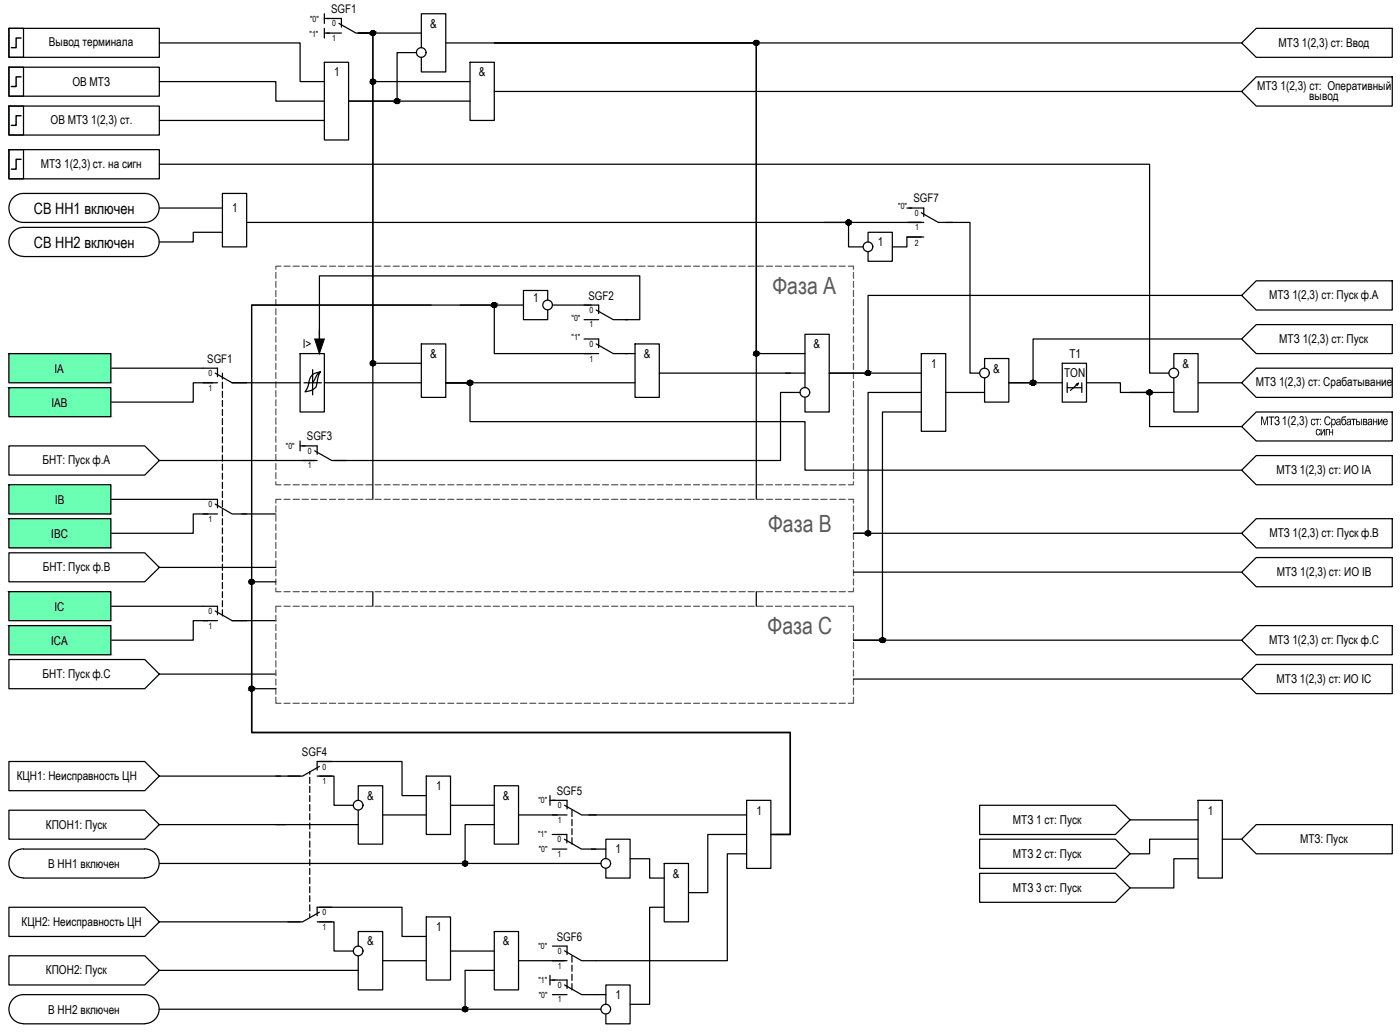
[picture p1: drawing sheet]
<svg xmlns="http://www.w3.org/2000/svg" width="288mm" height="213mm" viewBox="0 0 288 213" stroke-linecap="round" stroke-linejoin="round" font-family="sans-serif">
<!-- layer: 0 -->
<g fill="none" stroke="#000" stroke-width=".25">
<path d="M1.8 13.8h3v6h-3zM1.8 5.8h3v6h-3zM1.8 5.8h31v6h-31zM32.8 16.8h24v4h10M32.8 8.8h29v8h5M66.8 12.8h5v16h-5zM66.8 2.8v2M66.8 5.8v2M66.8 3.8h1M66.8 6.8h1M73.8 6.8h3v68h10M73.8 6.8h3v96"/>
<path d="M73.8 6.8h13M76.8 16.8h20M85.8 10.8h-4v10h-10h25M86.8 9.8v-7h5v12h-5v-3M91.8 8.8h164M96.8 12.8h5v12h-5zM101.8 18.8h154M1.8 30.8h3v6h-3zM1.8 21.8h3v6h-3zM32.8 33.8h204v43h4M32.8 24.8h34M45.8 39.8h5v11h-5z"/>
<path d="M3 40.5l1.1-.6 .7-.1h25a2.98 2.98 0 0 1 3 3 2.98 2.98 0 0 1-3 3h-25a2.98 2.98 0 0 1-2.8-2 2.98 2.98 0 0 1 1-3.3zM4.8 52.8a2.98 2.98 0 0 1-3-3 2.98 2.98 0 0 1 3-3h25a2.98 2.98 0 0 1 3 3 2.98 2.98 0 0 1-3 3M4.8 52.8h25M32.8 42.8h13M45.8 47.8h-6v2h-7M50.8 45.8h139M174.8 45.8v5h3M178.8 49.8v-2h5v6h-5v-2M186.8 42.8h1M186.8 48.8h3.5M189.8 48.8h-3v2h-3M194.8 45.8h5v31h2"/>
<path d="M1.8 72.8h21v6h-21zM1.8 79.8h21v6h-21zM22.8 75.8h19M43.8 78.8h-4v4h-17M45.8 76.8v1.3M45.8 78.7v1.3M47.8 78.8h14M61.8 72.8h5v12h-5zM64.4 76.1v5.2M64.4 78.8h1.8M66 76.6a5.7 5.7 0 0 0-.8 2.7 2.49 2.49 0 0 1-2.4 1.4l.7-1.3a2.56 2.56 0 0 1 2.5-2.8 2.65 2.65 0 0 0-1.2 1.6l-.4 .6h-1.8M66.8 78.8h20"/>
<path d="M86.8 70.8h5v11h-5zM88.8 62.8h-37v88h111v21h-4M91.8 78.8h39M94.8 62.8h13M96.8 78.8h-5h5v8h69v10h90M112.8 61.8v-2h-5v6h5v-2M113.8 62.8h8M121.8 72.8h-20v-10h-50v88h111v21h-4M128.8 72.8h2M128.8 65.8h3v-9h-66v16M130.8 70.8h5v11h-5zM135.8 76.8h30"/>
<path d="M165.8 79.8v-11h5v16h-5v-3M165.8 72.8h-10v-64h-54h54v94M189.8 72.8h5v16h-5zM202.8 75.8v-2h5v9h-5v-5M218.8 74.8h5v8h-5zM219.9 78.8v2M219.9 79.8h3M221.7 79.2l.5-.3-1.7 1.5M222.2 78.9l-.3 .5M222.9 78.8v2M223.8 78.8h7v2h11M241.8 75.8v-3h5v12h-5v-7"/>
<path d="M246.8 78.8h9M255.8 69.8h-43v9h-5h11M255.8 60.8h-77v16h-8h19M1.8 99.8h21v6h-21zM1.8 91.8h28l3 3-3 3h-28zM32.8 94.8h32M45.8 80.6v1.2M45.8 82.5v1.2M45.8 84.3v1.3M45.8 86.2v1.3M45.8 88v1.3M45.8 90v1.2"/>
<path d="M45.8 91.8v1.3M45.8 93.7v1.2M45.8 95.6v1.2M45.8 97.4v1.3M45.8 99.3v1.3M61.8 90.8v2M61.8 91.8h1M164.8 80.8h-4v14h-92M189.8 84.8h-8v47h-6h80M189.8 80.8h-11v29h-3h80M194.8 80.8h8M232.8 80.8h4v7h19"/>
<path d="M1.8 106.8h21v6h-21zM1.8 113.8h28l3 3-3 3h-28zM22.8 102.8h19M32.8 116.8h24M42.8 105.8h-3v4h-17M45.8 101.2v1.2M45.8 103.1v1.2M45.8 104.9v1.3M45.8 106.8v1.3M45.8 108.7v1.2M45.8 110.6v1.2M45.8 112.4v1.3"/>
<path d="M45.8 114.3v1.3M45.8 116.2v1.2M45.8 118.1v1.2M45.8 119.9v1.3M49.8 105.8h7M56.8 119.8h-5v31h111v21h-4M175.8 117.8h80M1.8 121.8h21v6h-21zM1.8 128.8h21v6h-21zM1.8 135.8h28l3 3-3 3h-28zM22.8 124.8h19M32.8 138.8h24"/>
<path d="M42.8 127.8h-3v4h-17M45.8 121.8v1.3M45.8 123.7v1.2M45.8 125.6v1.2M47.8 127.8h9M76.8 121.8v3M155.8 121.8v3M175.8 139.8h80M32.8 159.8h29M56.8 141.8h-5v9h111v21h-3M63.8 158.8v.6M65.8 159.8h3v6h4"/>
<path d="M65.8 156.8h17v7h5M87.8 159.8h5v12h-5zM32.8 177.8h91M32.8 169.8h41M63.8 160.1v1.2M63.8 161.9v1.3M63.8 163.8v1.3M63.8 165.7v1.3M63.8 167.5v1.3M63.8 169.5v1.2M63.8 171.3v1.2M63.8 173.2v1.3"/>
<path d="M63.8 175v1.3M63.8 176.9v1.3M63.8 178.8v1.3M73.8 164.8v-3h5v12h-5v-7M78.8 167.8h9M92.8 165.8h9M101.8 161.8h5v12h-5zM101.8 169.8h-6v8M106.8 167.8h8M113.3 163.8v2M113.3 164.8h1M117.8 166.8v1.3"/>
<path d="M117.8 168.7v1.3M117.8 170.6v1.3M117.8 172.5v1.3M121.3 167.8h32.5M121.8 174.8h3M124.8 176.8v-4h5v8h-5v-2M129.8 176.8h4v4h3M136.8 177.8h5v12h-5zM153.8 164.8h5v14h-5zM153.8 175.8h-4v22h-27M153.8 171.8h-8v12h-4M232.8 168.8h14"/>
<path d="M246.8 164.8h5v16h-5zM246.8 172.8h-10v3h-4M246.8 176.8h-5v6h-9M251.8 172.8h4M32.8 189.8h29M32.8 199.8h41M63.8 180.7v1.2M63.8 182.6v1.2M63.8 184.4v1.3M63.8 186.3v1.3M63.8 188.2v.6M65.8 189.8h3v6h4"/>
<path d="M65.8 186.8h17v6h5M73.8 194.8v-3h5v12h-5v-7M78.8 197.8h9M87.8 188.8h5v13h-5zM92.8 195.8h9M101.8 199.8h-6v8h-63M101.8 191.8h5v12h-5zM106.8 197.8h9.5M117.8 196.8v1.3M117.8 198.7v1.3M136.8 186.8h-3v20h-4M95.8 207.8h28"/>
<path d="M113.3 200.8v2M113.3 201.8h1M117.8 200.6v1.3M117.8 202.5v1.3M122.8 204.8h2M124.8 206.8v-4h5v8h-5v-2"/>
<circle cx="76.8" cy="16.8" r=".49"/>
<circle cx="76.8" cy="6.8" r=".49"/>
<circle cx="86.8" cy="10.8" r=".99"/>
<circle cx="155.8" cy="8.8" r=".49"/>
<circle cx="81.8" cy="20.8" r=".49"/>
<circle cx="174.8" cy="45.8" r=".49"/>
<circle cx="178.8" cy="50.8" r=".99"/>
<circle cx="76.8" cy="74.8" r=".49"/>
<circle cx="96.8" cy="78.8" r=".49"/>
<circle cx="101.8" cy="62.8" r=".49"/>
<circle cx="112.8" cy="62.8" r=".99"/>
<circle cx="155.8" cy="72.8" r=".49"/>
<circle cx="178.8" cy="76.8" r=".49"/>
<circle cx="202.8" cy="76.8" r=".99"/>
<circle cx="212.8" cy="78.8" r=".49"/>
<circle cx="241.8" cy="76.8" r=".99"/>
<circle cx="165.8" cy="80.8" r=".99"/>
<circle cx="236.8" cy="80.8" r=".49"/>
<circle cx="51.8" cy="119.8" r=".49"/>
<circle cx="178.8" cy="109.8" r=".49"/>
<circle cx="181.8" cy="131.8" r=".49"/>
<circle cx="51.8" cy="141.8" r=".49"/>
<circle cx="73.8" cy="165.8" r=".99"/>
<circle cx="95.8" cy="177.8" r=".49"/>
<circle cx="124.8" cy="177.8" r=".99"/>
<circle cx="73.8" cy="195.8" r=".99"/>
<circle cx="95.8" cy="207.8" r=".49"/>
<circle cx="124.8" cy="207.8" r=".99"/>
</g>
<g fill="none" stroke="#58595b" stroke-width=".25">
<path d="M56.8 56.1v1.2M56.8 57.9v1.3M56.8 59.8v1.3M57.9 54.8h-1.1v.7M58.5 54.8h1.2M60.4 54.8h1.3M62.2 54.8h1.3M64.2 54.8h1.2M66 54.8h1.2M67.9 54.8h1.2M69.7 54.8h1.3M71.6 54.8h1.3"/>
<path d="M73.5 54.8h1.3M75.4 54.8h1.2M77.3 54.8h1.2M79.1 54.8h1.3M81 54.8h1.3M82.9 54.8h1.2M84.8 54.8h1.2M86.6 54.8h1.3M88.5 54.8h1.3M90.4 54.8h1.2M92.3 54.8h1.2M94.1 54.8h1.3"/>
<path d="M96 54.8h1.3M97.9 54.8h1.2M99.8 54.8h1.2M101.6 54.8h1.3M103.5 54.8h1.2M105.4 54.8h1.2M107.2 54.8h1.3M109.2 54.8h1.2M111 54.8h1.2M112.9 54.8h1.2M114.7 54.8h1.3M116.6 54.8h1.3"/>
<path d="M118.5 54.8h1.3M120.4 54.8h1.2M122.3 54.8h1.2M124.1 54.8h1.3M126 54.8h1.3M127.9 54.8h1.2M129.8 54.8h1.2M131.6 54.8h1.3M133.5 54.8h1.3M135.4 54.8h1.2M137.3 54.8h1.2M139.1 54.8h1.3"/>
<path d="M141 54.8h1.3M142.9 54.8h1.2M144.8 54.8h1.2M146.6 54.8h1.3M148.5 54.8h1.3M150.4 54.8h1.2M152.2 54.8h1.3M154.1 54.8h1.3M156 54.8h1.2M157.9 54.8h1.2M159.7 54.8h1.3M161.6 54.8h1.3"/>
<path d="M163.5 54.8h1.2M165.4 54.8h1.2M167.3 54.8h1.2M169.1 54.8h1.3M171 54.8h1.3M172.9 54.8h1.2M174.8 54.8h1v.7M175.8 56.1v1.2M175.8 57.9v1.3M175.8 59.8v1.3M56.8 61.7v1.2M56.8 63.6v1.2"/>
<path d="M56.8 65.4v1.3M56.8 67.3v1.3M56.8 69.2v1.2M56.8 71.1v1.2M56.8 72.9v1.3M56.8 74.8v1.3M56.8 76.7v1.2M56.8 78.6v1.2M175.8 61.7v1.2M175.8 63.6v1.2M175.8 65.4v1.3M175.8 67.3v1.3"/>
<path d="M175.8 69.2v1.2M175.8 71.1v1.2M175.8 72.9v1.3M175.8 74.8v1.3M175.8 76.7v1.2M175.8 78.6v1.2M56.8 99.2v.6h1.1M56.8 80.4v1.3M56.8 82.3v1.3M56.8 84.2v1.2M56.8 86.1v1.2M56.8 88v1.2"/>
<path d="M56.8 89.8v1.3M56.8 91.7v1.3M56.8 93.6v1.2M56.8 95.5v1.2M56.8 97.3v1.2M58.5 99.8h1.2M60.4 99.8h1.3M62.2 99.8h1.3M64.2 99.8h1.2M66 99.8h1.2M67.9 99.8h1.2M69.7 99.8h1.3"/>
<path d="M71.6 99.8h1.3M73.5 99.8h1.3M75.4 99.8h1.2M77.3 99.8h1.2M79.1 99.8h1.3M81 99.8h1.3M82.9 99.8h1.2M84.8 99.8h1.2M86.6 99.8h1.3M88.5 99.8h1.3M90.4 99.8h1.2M92.3 99.8h1.2"/>
<path d="M94.1 99.8h1.3M96 99.8h1.3M97.9 99.8h1.2M99.8 99.8h1.2M101.6 99.8h1.3M103.5 99.8h1.2M105.4 99.8h1.2M107.2 99.8h1.3M109.2 99.8h1.2M111 99.8h1.2M112.9 99.8h1.2M114.7 99.8h1.3"/>
<path d="M116.6 99.8h1.3M118.5 99.8h1.3M120.4 99.8h1.2M122.3 99.8h1.2M124.1 99.8h1.3M126 99.8h1.3M127.9 99.8h1.2M129.8 99.8h1.2M131.6 99.8h1.3M133.5 99.8h1.3M135.4 99.8h1.2M137.3 99.8h1.2"/>
<path d="M139.1 99.8h1.3M141 99.8h1.3M142.9 99.8h1.2M144.8 99.8h1.2M146.6 99.8h1.3M148.5 99.8h1.3M150.4 99.8h1.2M152.2 99.8h1.3M154.1 99.8h1.3M156 99.8h1.2M157.9 99.8h1.2M159.7 99.8h1.3"/>
<path d="M161.6 99.8h1.3M163.5 99.8h1.2M165.4 99.8h1.2M167.3 99.8h1.2M169.1 99.8h1.3M171 99.8h1.3M172.9 99.8h1.2M175.8 99.2v.6h-1M175.8 80.4v1.3M175.8 82.3v1.3M175.8 84.2v1.2M175.8 86.1v1.2"/>
<path d="M175.8 88v1.2M175.8 89.8v1.3M175.8 91.7v1.3M175.8 93.6v1.2M175.8 95.5v1.2M175.8 97.3v1.2M56.8 104.2v1.2M56.8 106.1v1.2M56.8 107.9v1.3M56.8 109.8v1.3M56.8 111.7v1.2M56.8 113.6v1.2"/>
<path d="M56.8 115.4v1.3M56.8 117.3v1.3M56.8 119.2v1.2M57.9 102.8h-1.1v.8M58.5 102.8h1.2M60.4 102.8h1.3M62.2 102.8h1.3M64.2 102.8h1.2M66 102.8h1.2M67.9 102.8h1.2M69.7 102.8h1.3M71.6 102.8h1.3"/>
<path d="M73.5 102.8h1.3M75.4 102.8h1.2M77.3 102.8h1.2M79.1 102.8h1.3M81 102.8h1.3M82.9 102.8h1.2M84.8 102.8h1.2M86.6 102.8h1.3M88.5 102.8h1.3M90.4 102.8h1.2M92.3 102.8h1.2M94.1 102.8h1.3"/>
<path d="M96 102.8h1.3M97.9 102.8h1.2M99.8 102.8h1.2M101.6 102.8h1.3M103.5 102.8h1.2M105.4 102.8h1.2M107.2 102.8h1.3M109.2 102.8h1.2M111 102.8h1.2M112.9 102.8h1.2M114.7 102.8h1.3M116.6 102.8h1.3"/>
<path d="M118.5 102.8h1.3M120.4 102.8h1.2M122.3 102.8h1.2M124.1 102.8h1.3M126 102.8h1.3M127.9 102.8h1.2M129.8 102.8h1.2M131.6 102.8h1.3M133.5 102.8h1.3M135.4 102.8h1.2M137.3 102.8h1.2M139.1 102.8h1.3"/>
<path d="M141 102.8h1.3M142.9 102.8h1.2M144.8 102.8h1.2M146.6 102.8h1.3M148.5 102.8h1.3M150.4 102.8h1.2M152.2 102.8h1.3M154.1 102.8h1.3M156 102.8h1.2M157.9 102.8h1.2M159.7 102.8h1.3M161.6 102.8h1.3"/>
<path d="M163.5 102.8h1.2M165.4 102.8h1.2M167.3 102.8h1.2M169.1 102.8h1.3M171 102.8h1.3M172.9 102.8h1.2M174.8 102.8h1v.8M175.8 104.2v1.2M175.8 106.1v1.2M175.8 107.9v1.3M175.8 109.8v1.3M175.8 111.7v1.2"/>
<path d="M175.8 113.6v1.2M175.8 115.4v1.3M175.8 117.3v1.3M175.8 119.2v1.2M56.8 121.1v.7h1.1M56.8 126.7v1.2M56.8 128.6v1.2M56.8 130.4v1.3M56.8 132.3v1.3M56.8 134.2v1.2M56.8 136.1v1.2M56.8 138v1.2"/>
<path d="M56.8 139.8v1.2M57.9 124.8h-1.1v1.3M58.5 121.8h1.2M58.5 124.8h1.2M60.4 121.8h1.3M60.4 124.8h1.3M62.2 121.8h1.3M62.2 124.8h1.3M64.2 121.8h1.2M64.2 124.8h1.2M66 121.8h1.2M66 124.8h1.2"/>
<path d="M67.9 121.8h1.2M67.9 124.8h1.2M69.7 121.8h1.3M69.7 124.8h1.3M71.6 121.8h1.3M71.6 124.8h1.3M73.5 121.8h1.3M73.5 124.8h1.3M75.4 121.8h1.2M75.4 124.8h1.2M77.3 121.8h1.2M77.3 124.8h1.2"/>
<path d="M79.1 121.8h1.3M79.1 124.8h1.3M81 121.8h1.3M81 124.8h1.3M82.9 121.8h1.2M82.9 124.8h1.2M84.8 121.8h1.2M84.8 124.8h1.2M86.6 121.8h1.3M86.6 124.8h1.3M88.5 121.8h1.3M88.5 124.8h1.3"/>
<path d="M90.4 121.8h1.2M90.4 124.8h1.2M92.3 121.8h1.2M92.3 124.8h1.2M94.1 121.8h1.3M94.1 124.8h1.3M96 121.8h1.3M96 124.8h1.3M97.9 121.8h1.2M97.9 124.8h1.2M99.8 121.8h1.2M99.8 124.8h1.2"/>
<path d="M101.6 121.8h1.3M101.6 124.8h1.3M103.5 121.8h1.2M103.5 124.8h1.2M105.4 121.8h1.2M105.4 124.8h1.2M107.2 121.8h1.3M107.2 124.8h1.3M109.2 121.8h1.2M109.2 124.8h1.2M111 121.8h1.2M111 124.8h1.2"/>
<path d="M112.9 121.8h1.2M112.9 124.8h1.2M114.7 121.8h1.3M114.7 124.8h1.3M116.6 121.8h1.3M116.6 124.8h1.3M118.5 121.8h1.3M118.5 124.8h1.3M120.4 121.8h1.2M120.4 124.8h1.2M122.3 121.8h1.2M122.3 124.8h1.2"/>
<path d="M124.1 121.8h1.3M124.1 124.8h1.3M126 121.8h1.3M126 124.8h1.3M127.9 121.8h1.2M127.9 124.8h1.2M129.8 121.8h1.2M129.8 124.8h1.2M131.6 121.8h1.3M131.6 124.8h1.3M133.5 121.8h1.3M133.5 124.8h1.3"/>
<path d="M135.4 121.8h1.2M135.4 124.8h1.2M137.3 121.8h1.2M137.3 124.8h1.2M139.1 121.8h1.3M139.1 124.8h1.3M141 121.8h1.3M141 124.8h1.3M142.9 121.8h1.2M142.9 124.8h1.2M144.8 121.8h1.2M144.8 124.8h1.2"/>
<path d="M146.6 121.8h1.3M146.6 124.8h1.3M148.5 121.8h1.3M148.5 124.8h1.3M150.4 121.8h1.2M150.4 124.8h1.2M152.2 121.8h1.3M152.2 124.8h1.3M154.1 121.8h1.3M154.1 124.8h1.3M156 121.8h1.2M156 124.8h1.2"/>
<path d="M157.9 121.8h1.2M157.9 124.8h1.2M159.7 121.8h1.3M159.7 124.8h1.3M161.6 121.8h1.3M161.6 124.8h1.3M163.5 121.8h1.2M163.5 124.8h1.2M165.4 121.8h1.2M165.4 124.8h1.2M167.3 121.8h1.2M167.3 124.8h1.2"/>
<path d="M169.1 121.8h1.3M169.1 124.8h1.3M171 121.8h1.3M171 124.8h1.3M172.9 121.8h1.2M172.9 124.8h1.2M174.8 124.8h1v1.3M175.8 121.1v.7h-1M175.8 126.7v1.2M175.8 128.6v1.2M175.8 130.4v1.3M175.8 132.3v1.3"/>
<path d="M175.8 134.2v1.2M175.8 136.1v1.2M175.8 138v1.2M175.8 139.8v1.2M56.8 143.5v1.3h1.1M56.8 141.7v1.3M58.5 144.8h1.2M60.4 144.8h1.3M62.2 144.8h1.3M64.2 144.8h1.2M66 144.8h1.2M67.9 144.8h1.2"/>
<path d="M69.7 144.8h1.3M71.6 144.8h1.3M73.5 144.8h1.3M75.4 144.8h1.2M77.3 144.8h1.2M79.1 144.8h1.3M81 144.8h1.3M82.9 144.8h1.2M84.8 144.8h1.2M86.6 144.8h1.3M88.5 144.8h1.3M90.4 144.8h1.2"/>
<path d="M92.3 144.8h1.2M94.1 144.8h1.3M96 144.8h1.3M97.9 144.8h1.2M99.8 144.8h1.2M101.6 144.8h1.3M103.5 144.8h1.2M105.4 144.8h1.2M107.2 144.8h1.3M109.2 144.8h1.2M111 144.8h1.2M112.9 144.8h1.2"/>
<path d="M114.7 144.8h1.3M116.6 144.8h1.3M118.5 144.8h1.3M120.4 144.8h1.2M122.3 144.8h1.2M124.1 144.8h1.3M126 144.8h1.3M127.9 144.8h1.2M129.8 144.8h1.2M131.6 144.8h1.3M133.5 144.8h1.3M135.4 144.8h1.2"/>
<path d="M137.3 144.8h1.2M139.1 144.8h1.3M141 144.8h1.3M142.9 144.8h1.2M144.8 144.8h1.2M146.6 144.8h1.3M148.5 144.8h1.3M150.4 144.8h1.2M152.2 144.8h1.3M154.1 144.8h1.3M156 144.8h1.2M157.9 144.8h1.2"/>
<path d="M159.7 144.8h1.3M161.6 144.8h1.3M163.5 144.8h1.2M165.4 144.8h1.2M167.3 144.8h1.2M169.1 144.8h1.3M171 144.8h1.3M172.9 144.8h1.2M175.8 143.5v1.3h-1M175.8 141.7v1.3"/>
</g>
<g fill="#000" stroke="#000" stroke-width=".21">
<path d="M76.6 17.3h.4zM76.6 7.3h.4zM76.7 16.3h.2zM76.7 6.3h.2zM155.6 9.3h.4zM155.7 8.3h.2zM81.6 21.3h.4zM81.7 20.3h.2zM174.6 46.3h.4zM174.7 45.3h.2zM76.6 75.3h.4zM76.7 74.3h.2z"/>
<path d="M96.7 79.3h.3zM96.7 78.3h.2zM101.7 63.3h.3zM101.7 62.3h.2zM155.6 73.3h.4zM155.7 72.3h.2zM178.7 77.3h.3zM178.7 76.3h.2zM212.7 79.3h.3zM212.7 78.3h.2zM236.7 81.3h.3zM236.7 80.3h.2z"/>
<path d="M51.7 119.3h.2zM178.7 110.3h.3zM178.7 109.3h.2zM51.7 120.3h.3zM181.6 132.3h.4zM181.7 131.3h.2zM51.7 142.3h.3zM51.7 141.3h.2zM95.6 178.3h.4zM95.7 177.3h.2zM95.6 208.3h.4zM95.7 207.3h.2z"/>
<path d="M76.6 17.3h.3zM76.7 17.3h.2z"/>
<path d="M76.6 7.3h.3zM76.7 7.3h.2z"/>
<path d="M76.7 16.3h.3zM76.6 16.3h.4z"/>
<path d="M76.7 6.3h.3zM76.6 6.3h.4z"/>
<path d="M76.6 16.3l.5 .1zM76.6 16.4h.5z"/>
<path d="M76.6 6.3l.5 .1zM76.6 6.4h.5z"/>
<path d="M76.6 16.4h.5zM76.6 16.4h.5z"/>
<path d="M76.6 17.3h.5zM76.6 17.3h.4z"/>
<path d="M76.6 6.4h.5zM76.6 6.4h.5z"/>
<path d="M76.6 7.3h.5zM76.6 7.3h.4z"/>
<path d="M76.5 16.4l.7 .1zM76.5 16.4l.7 .1h-.8z"/>
<path d="M76.5 17.2h.6zM76.5 17.2l.6 .1z"/>
<path d="M76.5 6.4l.7 .1zM76.5 6.4l.7 .1h-.8z"/>
<path d="M76.5 7.2h.6zM76.5 7.2l.6 .1z"/>
<path d="M76.4 16.5l.9 .1zM76.4 16.5l.9 .1z"/>
<path d="M76.4 17.1h.8zM76.4 17.1l.7 .1z"/>
<path d="M76.4 6.5l.9 .1zM76.4 6.6h.9z"/>
<path d="M76.4 7.1h.8zM76.4 7.1l.7 .1z"/>
<path d="M76.4 16.6h.9zM76.4 16.6h.9z"/>
<path d="M76.3 16.6l1 .1zM76.3 16.6l1 .1z"/>
<path d="M76.3 17l1 .1zM76.3 17l1 .1z"/>
<path d="M76.4 17.1h.9zM76.4 17.1h.8z"/>
<path d="M76.4 6.6h.9zM76.4 6.6h.9z"/>
<path d="M76.3 6.6l1 .1zM76.3 6.6l1 .1z"/>
<path d="M76.3 7l1 .1zM76.3 7l1 .1z"/>
<path d="M76.4 7.1h.9zM76.4 7.1h.8z"/>
<path d="M76.3 16.7l1 .1zM76.3 16.7l1 .1z"/>
<path d="M76.3 16.8l1 .1v-.1zM76.3 16.8l1 .1h-1z"/>
<path d="M76.3 16.9h1zM76.3 16.9l1 .1z"/>
<path d="M76.3 6.7l1 .1zM76.3 6.7l1 .1z"/>
<path d="M76.3 6.8l1 .1zM76.3 6.8l1 .1z"/>
<path d="M76.3 6.9h1zM76.3 6.9l1 .1z"/>
<path d="M155.6 9.3h.3zM155.7 9.3h.2z"/>
<path d="M155.7 8.3h.3zM155.6 8.3h.4z"/>
<path d="M155.6 8.3l.5 .1zM155.5 8.4h.6z"/>
<path d="M155.5 8.4h.6zM155.5 8.4h.6z"/>
<path d="M155.5 9.3h.6zM155.5 9.3h.5z"/>
<path d="M155.5 8.4l.7 .1zM155.5 8.4l.7 .1h-.8z"/>
<path d="M155.5 9.2h.6zM155.5 9.2l.6 .1z"/>
<path d="M155.4 8.5l.9 .1zM155.4 8.5l.9 .1z"/>
<path d="M155.4 9.1h.8zM155.4 9.1l.7 .1z"/>
<path d="M155.4 8.6h.9zM155.4 8.6h.9z"/>
<path d="M155.3 8.6l1 .1zM155.3 8.6l1 .1z"/>
<path d="M155.3 9l1 .1zM155.3 9l1 .1z"/>
<path d="M155.4 9.1h.9zM155.4 9.1h.8z"/>
<path d="M155.3 8.7l1 .1v-.1zM155.3 8.7l1 .1h-1z"/>
<path d="M155.3 8.8l1 .1zM155.3 8.8l1 .1z"/>
<path d="M155.3 8.9h1zM155.3 8.9l1 .1z"/>
<path d="M81.6 21.3h.3zM81.7 21.3h.2z"/>
<path d="M81.7 20.3l.3 .1zM81.6 20.4h.4z"/>
<path d="M81.6 20.4h.5zM81.6 20.4h.5z"/>
<path d="M81.6 20.4h.5zM81.6 20.4h.5z"/>
<path d="M81.6 21.2h.5zM81.6 21.2l.4 .1z"/>
<path d="M81.5 20.4l.7 .1zM81.4 20.5h.8z"/>
<path d="M81.5 21.2h.6zM81.5 21.2h.6z"/>
<path d="M81.4 20.5l.9 .1zM81.4 20.5l.9 .1z"/>
<path d="M81.4 21.2h.8zM81.4 21.2h.7z"/>
<path d="M81.4 20.6l.9 .1zM81.4 20.6l.9 .1z"/>
<path d="M81.3 20.7h1zM81.3 20.7h1z"/>
<path d="M81.3 21l1 .1zM81.3 21l1 .1z"/>
<path d="M81.4 21.1h.9zM81.4 21.1l.8 .1z"/>
<path d="M81.3 20.7l1 .1zM81.3 20.7l1 .1z"/>
<path d="M81.3 20.8l1 .1zM81.3 20.8l1 .1z"/>
<path d="M81.3 20.9h1zM81.3 20.9l1 .1z"/>
<path d="M174.6 46.3h.3zM174.7 46.3h.2z"/>
<path d="M174.7 45.3h.3zM174.6 45.3h.4z"/>
<path d="M174.6 45.3l.5 .1zM174.6 45.4h.5z"/>
<path d="M174.6 45.4h.6zM174.6 45.4h.6z"/>
<path d="M174.6 46.3h.5zM174.6 46.3h.4z"/>
<path d="M174.5 45.4l.7 .1zM174.5 45.4l.7 .1h-.8z"/>
<path d="M174.5 46.2h.7zM174.5 46.2l.6 .1z"/>
<path d="M174.4 45.5l.8 .1zM174.4 45.5l.8 .1z"/>
<path d="M174.4 46.1h.8zM174.4 46.1l.8 .1z"/>
<path d="M174.4 45.6h.9zM174.4 45.6h.9z"/>
<path d="M174.4 46.1h.8zM174.4 46.1h.8z"/>
<path d="M174.3 45.6l1 .1zM174.3 45.6l1 .1z"/>
<path d="M174.3 46h1zM174.3 46l.9 .1z"/>
<path d="M174.3 45.7l1 .1zM174.3 45.7l1 .1z"/>
<path d="M174.3 45.8l1 .1v-.1zM174.3 45.8l1 .1h-1z"/>
<path d="M174.3 45.9h1zM174.3 45.9l1 .1z"/>
<path d="M76.6 75.3h.3zM76.7 75.3h.2z"/>
<path d="M76.7 74.3h.3zM76.6 74.3h.4z"/>
<path d="M76.6 74.3l.5 .1zM76.6 74.4h.5z"/>
<path d="M76.6 74.4h.5zM76.6 74.4h.5z"/>
<path d="M76.6 75.3h.5zM76.6 75.3h.4z"/>
<path d="M76.5 74.4l.7 .1zM76.5 74.4l.7 .1h-.8z"/>
<path d="M76.5 75.2h.6zM76.5 75.2l.6 .1z"/>
<path d="M76.4 74.5l.9 .1zM76.4 74.5l.9 .1z"/>
<path d="M76.4 75.1h.8zM76.4 75.1l.7 .1z"/>
<path d="M76.4 74.6h.9zM76.4 74.6h.9z"/>
<path d="M76.3 74.6l1 .1zM76.3 74.6l1 .1z"/>
<path d="M76.3 75l1 .1zM76.3 75l1 .1z"/>
<path d="M76.4 75.1h.9zM76.4 75.1h.8z"/>
<path d="M76.3 74.7l1 .1zM76.3 74.7l1 .1z"/>
<path d="M76.3 74.8l1 .1v-.1zM76.3 74.8l1 .1h-1z"/>
<path d="M76.3 74.9h1zM76.3 74.9l1 .1z"/>
<path d="M96.7 79.3h.2zM96.7 79.3h.2z"/>
<path d="M96.7 78.3l.3 .1zM96.7 78.4h.3z"/>
<path d="M96.7 78.4h.4zM96.6 78.4h.5z"/>
<path d="M96.6 78.4h.5zM96.5 78.4h.6z"/>
<path d="M96.6 79.2h.5zM96.6 79.2l.4 .1z"/>
<path d="M96.5 78.4l.7 .1zM96.5 78.4l.7 .1z"/>
<path d="M96.5 79.2h.6zM96.5 79.2h.6z"/>
<path d="M96.5 78.5l.8 .1zM96.5 78.5l.8 .1h-.9z"/>
<path d="M96.5 79.2h.7zM96.5 79.2h.6z"/>
<path d="M96.4 78.6h.9zM96.4 78.6h.9z"/>
<path d="M96.4 79.1h.9zM96.4 79.1l.8 .1z"/>
<path d="M96.4 78.6l.9 .1zM96.4 78.6l.9 .1z"/>
<path d="M96.3 78.7l1 .1zM96.3 78.7l1 .1z"/>
<path d="M96.3 78.9l1 .1zM96.3 78.9l1 .1z"/>
<path d="M96.4 79h.9zM96.4 79l.9 .1z"/>
<path d="M96.3 78.8h1zM96.3 78.8l1 .1z"/>
<path d="M101.7 63.3h.2zM101.7 63.3h.2z"/>
<path d="M101.7 62.3l.3 .1zM101.7 62.4h.3z"/>
<path d="M101.7 62.4h.4zM101.6 62.4h.5z"/>
<path d="M101.6 62.4h.5zM101.5 62.4h.6z"/>
<path d="M101.6 63.2h.5zM101.6 63.2l.4 .1z"/>
<path d="M101.5 62.4l.7 .1zM101.5 62.4l.7 .1z"/>
<path d="M101.5 63.2h.6zM101.5 63.2h.6z"/>
<path d="M101.4 62.5l.9 .1zM101.4 62.5l.9 .1z"/>
<path d="M101.4 63.2h.8zM101.4 63.2h.7z"/>
<path d="M101.4 62.6h.9zM101.4 62.6h.9z"/>
<path d="M101.4 63.1h.9zM101.4 63.1l.8 .1z"/>
<path d="M101.4 62.6l.9 .1zM101.4 62.6l.9 .1z"/>
<path d="M101.3 62.7l1 .1zM101.3 62.7l1 .1z"/>
<path d="M101.3 62.9l1 .1zM101.3 62.9l1 .1z"/>
<path d="M101.4 63h.9zM101.4 63l.9 .1z"/>
<path d="M101.3 62.8h1zM101.3 62.8l1 .1z"/>
<path d="M155.6 73.3h.3zM155.7 73.3h.2z"/>
<path d="M155.7 72.3h.3zM155.6 72.3h.4z"/>
<path d="M155.6 72.3l.5 .1zM155.5 72.4h.6z"/>
<path d="M155.5 72.4h.6zM155.5 72.4h.6z"/>
<path d="M155.5 73.2h.6zM155.5 73.2l.5 .1z"/>
<path d="M155.5 72.4l.7 .1zM155.5 72.4l.7 .1h-.8z"/>
<path d="M155.5 73.2h.6zM155.5 73.2h.6z"/>
<path d="M155.4 72.5l.9 .1zM155.4 72.5l.9 .1z"/>
<path d="M155.4 73.1h.8zM155.4 73.1l.7 .1z"/>
<path d="M155.4 72.6h.9zM155.4 72.6h.9z"/>
<path d="M155.3 72.6l1 .1zM155.3 72.6l1 .1z"/>
<path d="M155.3 73l1 .1zM155.3 73l1 .1z"/>
<path d="M155.4 73.1h.9zM155.4 73.1h.8z"/>
<path d="M155.3 72.7l1 .1zM155.3 72.7l1 .1z"/>
<path d="M155.3 72.8l1 .1zM155.3 72.8l1 .1z"/>
<path d="M155.3 72.9h1zM155.3 72.9l1 .1z"/>
<path d="M178.7 77.3h.2zM178.7 77.3h.2z"/>
<path d="M178.7 76.3l.3 .1zM178.7 76.4h.3z"/>
<path d="M178.7 76.4h.4zM178.6 76.4h.5z"/>
<path d="M178.6 76.4h.5zM178.5 76.4h.6z"/>
<path d="M178.6 77.3h.5zM178.6 77.3h.4z"/>
<path d="M178.5 76.4l.7 .1zM178.5 76.4l.7 .1z"/>
<path d="M178.5 77.2h.6zM178.5 77.2l.6 .1z"/>
<path d="M178.5 76.5l.8 .1zM178.5 76.5l.8 .1h-.9z"/>
<path d="M178.5 77.1h.7zM178.5 77.1l.6 .1z"/>
<path d="M178.4 76.6l.9 .1zM178.4 76.6l.9 .1z"/>
<path d="M178.4 77.1h.9zM178.4 77.1h.8z"/>
<path d="M178.4 76.7h.9zM178.4 76.7h.9z"/>
<path d="M178.3 76.7l1 .1zM178.3 76.7l1 .1z"/>
<path d="M178.3 76.8l1 .1zM178.3 76.8l1 .1z"/>
<path d="M178.3 76.9l1 .1zM178.3 76.9l1 .1z"/>
<path d="M178.4 77h.9zM178.4 77l.9 .1z"/>
<path d="M212.7 79.3h.2zM212.7 79.3h.2z"/>
<path d="M212.7 79.3h.2zM212.7 79.3h.2z"/>
<path d="M212.7 78.3l.3 .1zM212.7 78.4h.3z"/>
<path d="M212.7 78.3l.3 .1zM212.7 78.4h.3z"/>
<path d="M212.7 78.4h.4zM212.6 78.4h.5z"/>
<path d="M212.7 78.4h.4zM212.6 78.4h.5z"/>
<path d="M212.6 78.4h.5zM212.5 78.4h.6z"/>
<path d="M212.6 79.2h.5zM212.6 79.2l.4 .1z"/>
<path d="M212.6 78.4h.5zM212.5 78.4h.6z"/>
<path d="M212.6 79.2h.5zM212.6 79.2l.4 .1z"/>
<path d="M212.5 78.4l.7 .1zM212.5 78.4l.7 .1z"/>
<path d="M212.5 79.2h.6zM212.5 79.2h.6z"/>
<path d="M212.5 78.4l.7 .1zM212.5 78.4l.7 .1z"/>
<path d="M212.5 79.2h.6zM212.5 79.2h.6z"/>
<path d="M212.4 78.5l.9 .1zM212.4 78.5l.9 .1h-.9z"/>
<path d="M212.4 79.2h.8zM212.4 79.2h.7z"/>
<path d="M212.4 78.5l.9 .1zM212.4 78.5l.9 .1h-.9z"/>
<path d="M212.4 79.2h.8zM212.4 79.2h.7z"/>
<path d="M212.4 78.6h.9zM212.4 78.6h.9z"/>
<path d="M212.4 79.1h.9zM212.4 79.1l.8 .1z"/>
<path d="M212.4 78.6h.9zM212.4 78.6h.9z"/>
<path d="M212.4 79.1h.9zM212.4 79.1l.8 .1z"/>
<path d="M212.4 78.6l.9 .1zM212.4 78.6l.9 .1z"/>
<path d="M212.3 78.7l1 .1zM212.3 78.7l1 .1z"/>
<path d="M212.3 78.9l1 .1zM212.3 78.9l1 .1z"/>
<path d="M212.4 79h.9zM212.4 79l.9 .1z"/>
<path d="M212.4 78.6l.9 .1zM212.4 78.6l.9 .1z"/>
<path d="M212.3 78.7l1 .1zM212.3 78.7l1 .1z"/>
<path d="M212.3 78.9l1 .1zM212.3 78.9l1 .1z"/>
<path d="M212.4 79h.9zM212.4 79l.9 .1z"/>
<path d="M212.3 78.8h1zM212.3 78.8l1 .1z"/>
<path d="M212.3 78.8h1zM212.3 78.8l1 .1z"/>
<path d="M236.7 81.3h.2zM236.7 81.3h.2z"/>
<path d="M236.7 80.3h.3zM236.7 80.3h.3z"/>
<path d="M236.7 80.3l.4 .1zM236.6 80.4h.5z"/>
<path d="M236.6 80.4h.5zM236.5 80.4h.6z"/>
<path d="M236.6 81.2h.5zM236.6 81.2l.4 .1z"/>
<path d="M236.5 80.4l.7 .1zM236.5 80.4l.7 .1z"/>
<path d="M236.5 81.2h.6zM236.5 81.2h.6z"/>
<path d="M236.4 80.5l.9 .1zM236.4 80.6h.9z"/>
<path d="M236.4 81.1h.8zM236.4 81.1l.7 .1z"/>
<path d="M236.4 80.6h.9zM236.4 80.6h.9z"/>
<path d="M236.4 81.1h.9zM236.4 81.1h.8z"/>
<path d="M236.4 80.6l.9 .1zM236.4 80.6l.9 .1z"/>
<path d="M236.3 80.7l1 .1zM236.3 80.7l1 .1z"/>
<path d="M236.3 80.8l1 .1zM236.3 80.8l1 .1z"/>
<path d="M236.3 80.9l1 .1zM236.3 80.9l1 .1z"/>
<path d="M236.4 81h.9zM236.4 81l.9 .1z"/>
<path d="M51.7 119.3h.3zM51.7 119.3h.3z"/>
<path d="M51.7 119.3l.4 .1zM51.6 119.4h.5z"/>
<path d="M51.6 119.4h.5zM51.5 119.4h.6z"/>
<path d="M51.5 119.4l.7 .1zM51.5 119.4l.7 .1z"/>
<path d="M51.5 119.5l.8 .1zM51.5 119.5l.8 .1z"/>
<path d="M51.4 119.6h.9zM51.4 119.6h.9z"/>
<path d="M51.4 119.6l.9 .1zM51.4 119.6l.9 .1z"/>
<path d="M51.3 119.7l1 .1zM51.3 119.7l1 .1z"/>
<path d="M51.3 119.9l1 .1zM51.3 119.9l1 .1z"/>
<path d="M51.4 120h.9zM51.4 120l.9 .1z"/>
<path d="M51.3 119.8h1zM51.3 119.8l1 .1z"/>
<path d="M178.7 110.3h.2zM178.7 110.3h.2z"/>
<path d="M178.7 109.3h.3zM178.7 109.3h.3z"/>
<path d="M178.7 109.3l.4 .1zM178.6 109.4h.5z"/>
<path d="M178.6 109.4h.5zM178.5 109.4h.6z"/>
<path d="M178.6 110.2h.5zM178.6 110.2l.4 .1z"/>
<path d="M178.5 109.4l.7 .1zM178.5 109.4l.7 .1z"/>
<path d="M178.5 110.2h.6zM178.5 110.2h.6z"/>
<path d="M178.5 109.5l.8 .1zM178.4 109.6h.9z"/>
<path d="M178.5 110.1h.7zM178.5 110.1l.6 .1z"/>
<path d="M178.4 109.6h.9zM178.4 109.6h.9z"/>
<path d="M178.4 110.1h.9zM178.4 110.1h.8z"/>
<path d="M178.4 109.6l.9 .1zM178.4 109.6l.9 .1z"/>
<path d="M178.3 109.7l1 .1zM178.3 109.7l1 .1z"/>
<path d="M178.3 109.8l1 .1zM178.3 109.8l1 .1z"/>
<path d="M178.3 109.9l1 .1zM178.3 109.9l1 .1z"/>
<path d="M178.4 110h.9zM178.4 110l.9 .1z"/>
<path d="M51.7 120.3h.2zM51.7 120.3h.2z"/>
<path d="M51.6 120.3h.5zM51.6 120.3h.4z"/>
<path d="M51.5 120.2h.6zM51.5 120.2l.6 .1z"/>
<path d="M51.5 120.1h.7zM51.5 120.1l.6 .1z"/>
<path d="M51.4 120.1h.9zM51.4 120.1h.8z"/>
<path d="M181.6 132.3h.3zM181.7 132.3h.2z"/>
<path d="M181.7 131.3l.3 .1zM181.6 131.4h.4z"/>
<path d="M181.6 131.4h.5zM181.6 131.4h.5z"/>
<path d="M181.6 131.4h.5zM181.5 131.4h.6z"/>
<path d="M181.6 132.2h.5zM181.6 132.2l.4 .1z"/>
<path d="M181.5 131.4l.7 .1zM181.4 131.5h.8z"/>
<path d="M181.5 132.2h.6zM181.5 132.2h.6z"/>
<path d="M181.4 131.5l.9 .1zM181.4 131.5l.9 .1z"/>
<path d="M181.4 132.1h.8zM181.4 132.1l.7 .1z"/>
<path d="M181.4 131.6l.9 .1zM181.4 131.6l.9 .1z"/>
<path d="M181.4 132.1h.9zM181.4 132.1h.8z"/>
<path d="M181.3 131.7h1zM181.3 131.7h1z"/>
<path d="M181.3 131.7l1 .1zM181.3 131.7l1 .1z"/>
<path d="M181.3 131.8l1 .1zM181.3 131.8l1 .1z"/>
<path d="M181.3 131.9l1 .1zM181.3 131.9l1 .1z"/>
<path d="M181.3 132h1zM181.3 132l1 .1z"/>
<path d="M51.7 142.3h.2zM51.7 142.3h.2z"/>
<path d="M51.7 141.3h.3zM51.7 141.3h.3z"/>
<path d="M51.7 141.3l.4 .1zM51.6 141.4h.5z"/>
<path d="M51.6 141.4h.5zM51.5 141.4h.6z"/>
<path d="M51.6 142.2h.5zM51.6 142.2l.4 .1z"/>
<path d="M51.5 141.4l.7 .1zM51.5 141.4l.7 .1z"/>
<path d="M51.5 142.2h.6zM51.5 142.2h.6z"/>
<path d="M51.5 141.5l.8 .1zM51.5 141.5l.8 .1z"/>
<path d="M51.5 142.1h.7zM51.5 142.1l.6 .1z"/>
<path d="M51.4 141.6h.9zM51.4 141.6h.9z"/>
<path d="M51.4 142.1h.9zM51.4 142.1h.8z"/>
<path d="M51.4 141.6l.9 .1zM51.4 141.6l.9 .1z"/>
<path d="M51.3 141.7l1 .1zM51.3 141.7l1 .1z"/>
<path d="M51.3 141.9l1 .1zM51.3 141.9l1 .1z"/>
<path d="M51.4 142h.9zM51.4 142l.9 .1z"/>
<path d="M51.3 141.8h1zM51.3 141.8l1 .1z"/>
<path d="M95.6 178.3h.3zM95.7 178.3h.2z"/>
<path d="M95.7 177.3h.3zM95.6 177.3h.4z"/>
<path d="M95.6 177.3l.5 .1zM95.6 177.4h.5z"/>
<path d="M95.6 177.4h.6zM95.5 177.4h.7z"/>
<path d="M95.6 178.3h.5zM95.6 178.3h.4z"/>
<path d="M95.5 177.4l.7 .1zM95.5 177.4l.7 .1z"/>
<path d="M95.5 178.2h.7zM95.5 178.2l.6 .1z"/>
<path d="M95.4 177.5l.8 .1zM95.4 177.5l.8 .1z"/>
<path d="M95.4 178.1h.8zM95.4 178.1l.8 .1z"/>
<path d="M95.4 177.6h.9zM95.4 177.6h.9z"/>
<path d="M95.4 178h.8zM95.4 178l.8 .1z"/>
<path d="M95.4 177.6l.9 .1zM95.4 177.6l.9 .1z"/>
<path d="M95.4 178h.9zM95.4 178h.8z"/>
<path d="M95.3 177.7l1 .1zM95.3 177.7l1 .1z"/>
<path d="M95.3 177.8l1 .1zM95.3 177.8l1 .1z"/>
<path d="M95.3 177.9h1zM95.3 177.9l1 .1z"/>
<path d="M95.6 208.3h.3zM95.7 208.3h.2z"/>
<path d="M95.7 207.3h.3zM95.6 207.3h.4z"/>
<path d="M95.6 207.3l.5 .1zM95.6 207.4h.5z"/>
<path d="M95.6 207.4h.6zM95.5 207.4h.7z"/>
<path d="M95.6 208.2h.5zM95.6 208.2l.4 .1z"/>
<path d="M95.5 207.4l.7 .1zM95.4 207.5h.8z"/>
<path d="M95.5 208.2h.7zM95.5 208.2h.6z"/>
<path d="M95.4 207.5l.8 .1zM95.4 207.5l.8 .1z"/>
<path d="M95.4 208.1h.8zM95.4 208.1l.8 .1z"/>
<path d="M95.4 207.6h.9zM95.4 207.6h.9z"/>
<path d="M95.4 208.1h.8zM95.4 208.1h.8z"/>
<path d="M95.4 207.6l.9 .1zM95.4 207.6l.9 .1z"/>
<path d="M95.4 208h.9zM95.4 208l.8 .1z"/>
<path d="M95.3 207.7l1 .1zM95.3 207.7l1 .1z"/>
<path d="M95.3 207.8l1 .1zM95.3 207.8l1 .1z"/>
<path d="M95.3 207.9h1zM95.3 207.9l1 .1z"/>
</g>
<g fill="none" stroke="#000" stroke-width=".25">
<path d="M67.3 3.8h3v1.8M67.3 6.8h3M69.8 4.8l3.5 2h3M187.3 42.8h3v1.8M187.3 45.8h3M189.8 43.8l3.5 2h3M41.8 75.8h3v1.7M41.8 78.8h3M44.3 76.8l3.5 2h3M65.8 67.8v4M120.3 62.8h3v1.8M120.3 69.8h3v1.8"/>
<path d="M120.3 65.8h3M120.3 72.8h3M122.8 63.8l3.5 2h3M122.8 70.8l3.5 2h3M62.3 91.8h3v1.8M62.3 94.8h3M64.8 92.8l3.5 2h3M41.8 102.8h3v1.8M41.8 105.8h3M44.3 103.8l3.5 2h3M41.8 124.8h3v1.8M41.8 127.8h3"/>
<path d="M44.3 125.8l3.5 2h3M65.3 159.8h3M65.8 157.8l-3.5 2h-3M68.3 156.8h-3v1.8M113.8 171.8h3v1.8M113.8 174.8h3M113.8 164.8h3v1.8M113.8 167.8h3M116.3 172.8l3.5 2h2.9M116.3 165.8l3.5 2h3M65.3 189.8h3M65.8 187.8l-3.5 2h-3"/>
<path d="M68.3 186.8h-3v1.7M113.8 194.8h3v1.7M113.8 197.8h3M116.3 195.8l3.5 2h3M113.8 201.8h3v1.7M113.8 204.8h3M116.3 202.8l3.5 2h3"/>
</g>
<!-- layer: TEXT -->
<g fill="none" stroke="#000" stroke-width=".25">
<path d="M1.8 13.8h31v6h-31zM255.8 8.8l3-3h28v6h-28zM255.8 18.8l3-3h28v6h-28zM1.8 30.8h31v6h-31zM1.8 21.8h31v6h-31zM255.8 78.8l3-3h28v6h-28zM255.8 69.8l3-3h28v6h-28zM255.8 60.8l3-3h28v6h-28zM255.8 87.8l3-3h28v6h-28zM255.8 96.8l3-3h28v6h-28zM255.8 117.8l3-3h28v6h-28zM255.8 109.8l3-3h28v6h-28z"/>
<path d="M255.8 139.8l3-3h28v6h-28zM255.8 131.8l3-3h28v6h-28zM1.8 156.8h28l3 3-3 3h-28zM1.8 166.8h28l3 3-3 3h-28zM4.8 174.8a3 3 0 0 0-3 3 3 3 0 0 0 3 3h25a2.98 2.98 0 0 0 3-3 2.98 2.98 0 0 0-3-3M4.8 174.8h25M201.8 172.8h28l3 3-3 3h-28zM201.8 165.8h28l3 3-3 3h-28zM201.8 179.8h28l3 3-3 3h-28zM255.8 172.8l3-3h28v6h-28zM1.8 186.8h28l3 3-3 3h-28zM1.8 196.8h28l3 3-3 3h-28z"/>
<path d="M4.8 210.8a2.98 2.98 0 0 1-3-3 2.98 2.98 0 0 1 3-3h25a2.98 2.98 0 0 1 3 3 2.98 2.98 0 0 1-3 3M4.8 210.8h25"/>
</g>
<g fill="#000">
<path d="M259.8 85.8h.3l.4 1.5 .5-1.5h.2v1.7h-.2v-1.5l-.4 1.5h-.1l-.5-1.5v1.5h-.2zM261.3 85.8h1.2v.2h-.5v1.5h-.2v-1.5h-.5zM262.7 85.8h.6l.2 .2v.4a.27 .27 0 0 0-.1 .2 .27 .27 0 0 0 .2 .3l-.1 .5-.3 .2-.5-.2-.2-.4h.2a.34 .34 0 0 0 .3 .4 .34 .34 0 0 0 .4-.4 .34 .34 0 0 0-.3-.3l-.2-.2a.32 .32 0 0 0 .5-.3 .32 .32 0 0 0-.4-.3 .32 .32 0 0 0-.3 .5l-.1-.1zM270.1 86.4l.6-.2 .3 .3-.2 .2a.34 .34 0 0 0-.5-.2 .34 .34 0 0 0-.1 .5l.1 .1a.26 .26 0 0 0 .2 .3 .26 .26 0 0 0 .3-.3h.2l-.3 .4-.3 .1-.3-.3zM271 86.2h.8v.2h-.3v1.1h-.2v-1.1h-.3zM271.1 88.6l.3-.3h.3l.3 .3-.2 .1a.31 .31 0 0 0-.4-.2 .31 .31 0 0 0-.2 .5l.3 .5 .2-.1 .1-.3 .2 .1-.1 .3-.2 .2-.5-.2-.1-.2zM272.1 88.3h.2v1l.4-1h.2v1.4h-.1v-1.1l-.5 1.1h-.2zM273.1 88.3h.6v.2h-.4v1.2h-.2zM273.8 88.3h.2v.6h.5v-.6h.1v1.4h-.1v-.6h-.5v.6h-.2zM273 86l.3-.3h.4l.3 .3 .1 .2-.2 .1-.2-.3-.4-.1-.3 .5v.5l.3 .4 .3 .1 .3-.5 .2 .1-.3 .5h-.6l-.3-.3-.1-.8zM278.4 86.2h.9v.2h-.3v1.1h-.3v-1.1h-.3zM282.9 86.2h.2v.6h.5v-.6h.1v1.3h-.1v-.6h-.5v.6h-.2z"/>
<path d="M283.9 86.2h.2v1l.5-1h.2v1.3h-.2v-.9l-.5 .9h-.2z"/>
<path d="M272 86.2h.1v.3h-.1zM272 87.3h.1v.2h-.1z"/>
<path d="M274.3 86.2h.1v.2l.2-.2 .5 .2 .1 .3-.1 .6a.35 .35 0 0 1-.3 .3 .35 .35 0 0 1-.4-.2v.6h-.1zM274.6 86.4l-.2 .6a.32 .32 0 0 0 .4 .4 .32 .32 0 0 0 .2-.5l-.1-.5z"/>
<path d="M275.4 86.3l.6-.1 .2 .2v1.1h-.2v-.1l-.3 .2-.4-.1v-.5l.3-.2a.26 .26 0 0 0 .4-.2 .26 .26 0 0 0-.3-.3 .26 .26 0 0 0-.2 .3h-.2zM275.5 87a.27 .27 0 0 0 .3 .4 .27 .27 0 0 0 .1-.5z"/>
<path d="M276.5 85.9l.8-.2-.1 .2-.5 .1-.2 .2v.3l.2-.2 .3-.1 .3 .4v.6l-.4 .4-.3-.1-.3-.5v-.7zM276.6 86.5l-.1 .7a.38 .38 0 0 0 .6 0 .38 .38 0 0 0 0-.5 .28 .28 0 0 0-.2-.3 .28 .28 0 0 0-.3 .1z"/>
<path d="M277.6 86.3l.5-.1 .2 .2 .1 1.1h-.2l-.1-.1-.2 .2-.5-.2v-.4l.3-.2a.26 .26 0 0 0 .4-.1 .26 .26 0 0 0-.2-.4 .26 .26 0 0 0-.3 .4l-.2-.1zM277.6 87a.26 .26 0 0 0 .2 .4 .26 .26 0 0 0 .3-.3v-.2z"/>
<path d="M279.4 86.2h.1v.5l.6 .1 .1 .1-.1 .6h-.7zM279.5 86.9v.5h.3a.22 .22 0 0 0 .3-.3 .22 .22 0 0 0-.3-.2zM280.4 86.2h.2v1.3h-.2z"/>
<path d="M280.8 86.2h.6l.2 .2-.1 .5 .2 .3-.2 .3h-.7zM281 86.4v.4h.2a.18 .18 0 0 0 .2-.2 .18 .18 0 0 0-.2-.2zM281 86.9v.5h.2a.22 .22 0 0 0 .3-.3 .22 .22 0 0 0-.3-.2z"/>
<path d="M282 86.3l.2-.1a.36 .36 0 0 1 .4 .1 .36 .36 0 0 1 .1 .4v.8h-.2v-.1l-.3 .1a.41 .41 0 0 1-.4-.4 .41 .41 0 0 1 .5-.3 .24 .24 0 0 0 0-.4 .24 .24 0 0 0-.3 .3l-.2-.1zM282 87a.26 .26 0 0 0 .2 .4 .26 .26 0 0 0 .3-.3v-.2z"/>
<path d="M285.1 86.3l.5-.1 .3 .5v.2l-.8 .1a.32 .32 0 0 0 .3 .4 .32 .32 0 0 0 .3-.3l.2 .1-.3 .3-.3 .1-.3-.2-.1-.7zM285.2 86.4l-.1 .4 .6-.1a.32 .32 0 0 0-.1-.3 .32 .32 0 0 0-.4 0z"/>
</g>
<!-- layer: 0 -->
<path d="M4.3 15.8h-1v2h-1M4.3 7.8h-1v2h-1M4.3 32.8h-1v2h-1M4.3 23.8h-1v2h-1" fill="none" stroke="#000" stroke-width=".3"/>
<path d="M64.8 69.8h2l-1 3z" fill="#000" stroke="#000" stroke-width=".21"/>
<!-- layer: 0 -->
<g fill="#6bffb3" stroke="#6bffb3" stroke-width=".21">
<path d="M1.8 72.8l21 6v-6zM1.8 72.8l21 6h-21z"/>
<path d="M1.8 99.8l21 6v-6zM1.8 99.8l21 6h-21z"/>
<path d="M1.8 121.8l21 6v-6zM1.8 121.8l21 6h-21z"/>
<path d="M1.8 79.8l21 6v-6zM1.8 79.8l21 6h-21z"/>
<path d="M1.8 106.8l21 6v-6zM1.8 106.8l21 6h-21z"/>
<path d="M1.8 128.8l21 6v-6zM1.8 128.8l21 6h-21z"/>
</g>
<g font-size="4.9" fill="#58595b">
<text x="159.1" y="60.5">Фаза А</text>
<text x="158.3" y="109.6">Фаза В</text>
<text x="158.1" y="130.6">Фаза С</text>
</g>
<g font-size="3.2">
<text x="7" y="44">СВ НН1 включен</text>
<text x="7" y="51">СВ НН2 включен</text>
</g>
<g font-size="2.5">
<text x="88.6" y="5.7">&amp;</text>
<text x="10.1" y="9.6">Вывод терминала</text>
<text x="263.4" y="9.6">МТЗ 1(2,3) ст: Ввод</text>
<text x="14.9" y="17.6">ОВ МТЗ</text>
<text x="68.8" y="15.7">1</text>
<text x="98.6" y="15.7">&amp;</text>
<text x="259" y="18.5">МТЗ 1(2,3) ст: Оперативный</text>
<text x="269.7" y="20.7">вывод</text>
<text x="10.4" y="25.6">ОВ МТЗ 1(2,3) ст.</text>
<text x="8.4" y="34.6">МТЗ 1(2,3) ст. на сигн</text>
<text x="47.8" y="43.7">1</text>
<text x="180.8" y="50.7">1</text>
<text x="109.8" y="62.2">1</text>
<text x="261.5" y="61.6">МТЗ 1(2,3) ст: Пуск ф.А</text>
<text x="62.4" y="71.6">I&gt;</text>
<text x="167.6" y="71.7">&amp;</text>
<text x="263.5" y="70.6">МТЗ 1(2,3) ст: Пуск</text>
<text x="11.2" y="76.7">IA</text>
<text x="88.6" y="73.7">&amp;</text>
<text x="132.6" y="73.7">&amp;</text>
<text x="191.8" y="75.7">1</text>
<text x="204.6" y="76.7">&amp;</text>
<text x="219.2" y="77.7">TON</text>
<text x="220.3" y="73.7">T1</text>
<text x="243.6" y="75.7">&amp;</text>
<text x="10.6" y="83.7">IAB</text>
<text x="258.7" y="79.6">МТЗ 1(2,3) ст: Срабатывание</text>
<text x="264.1" y="87.5">1(2,3)</text>
<text x="8.8" y="95.6">БНТ: Пуск ф.А</text>
<text x="263" y="97.6">МТЗ 1(2,3) ст: ИО IА</text>
<text x="11.3" y="103.7">IB</text>
<text x="10.6" y="110.7">IBC</text>
<text x="261.5" y="110.6">МТЗ 1(2,3) ст: Пуск ф.В</text>
<text x="8.8" y="117.6">БНТ: Пуск ф.В</text>
<text x="263" y="118.6">МТЗ 1(2,3) ст: ИО IВ</text>
<text x="11.2" y="125.7">IC</text>
<text x="10.5" y="132.7">ICA</text>
<text x="261.5" y="132.6">МТЗ 1(2,3) ст: Пуск ф.С</text>
<text x="8.8" y="139.6">БНТ: Пуск ф.С</text>
<text x="263" y="140.6">МТЗ 1(2,3) ст: ИО IС</text>
<text x="3.4" y="160.6">КЦН1: Неисправность ЦН</text>
<text x="75.6" y="164.7">&amp;</text>
<text x="89.8" y="162.7">1</text>
<text x="103.6" y="164.7">&amp;</text>
<text x="155.8" y="167.7">1</text>
<text x="248.8" y="167.7">1</text>
<text x="9.5" y="170.6">КПОН1: Пуск</text>
<text x="208.7" y="169.6">МТЗ 1 ст: Пуск</text>
<text x="267.8" y="173.6">МТЗ: Пуск</text>
<text x="9.9" y="178.7">В НН1 включен</text>
<text x="126.8" y="175.7">1</text>
<text x="208.7" y="176.6">МТЗ 2 ст: Пуск</text>
<text x="138.6" y="180.7">&amp;</text>
<text x="208.7" y="183.6">МТЗ 3 ст: Пуск</text>
<text x="4.5" y="190.6">КЦН2: Неисправность ЦН</text>
<text x="89.8" y="191.7">1</text>
<text x="75.6" y="194.7">&amp;</text>
<text x="103.6" y="194.7">&amp;</text>
<text x="9.5" y="200.6">КПОН2: Пуск</text>
<text x="9.9" y="208.7">В НН2 включен</text>
<text x="126.8" y="205.7">1</text>
</g>
<g font-size="2.4">
<text x="68.2" y="2.7">SGF1</text>
<text x="188.2" y="41.7">SGF7</text>
<text x="121.2" y="61.7">SGF2</text>
<text x="42.7" y="74.7">SGF1</text>
<text x="63.2" y="90.7">SGF3</text>
<text x="62.2" y="155.7">SGF4</text>
<text x="114.7" y="163.7">SGF5</text>
<text x="114.7" y="193.7">SGF6</text>
</g>
<g font-size="1.7">
<text x="63.9" y="4.4">&quot;0&quot;</text>
<text x="68.4" y="5.5">0</text>
<text x="63.8" y="7.6">&quot;1&quot;</text>
<text x="68.4" y="8.5">1</text>
<text x="185.1" y="43.1">&quot;0&quot;</text>
<text x="188.4" y="44.4">0</text>
<text x="188.5" y="47.5">1</text>
<text x="188.5" y="50.7">2</text>
<text x="121.4" y="64.4">0</text>
<text x="117.7" y="66.1">&quot;0&quot;</text>
<text x="117.7" y="70.1">&quot;1&quot;</text>
<text x="121.4" y="67.4">1</text>
<text x="121.4" y="71.5">0</text>
<text x="42.9" y="77.4">0</text>
<text x="121.4" y="74.5">1</text>
<text x="42.9" y="80.4">1</text>
<text x="58.9" y="92.5">&quot;0&quot;</text>
<text x="63.4" y="93.4">0</text>
<text x="63.4" y="96.4">1</text>
<text x="42.9" y="104.4">0</text>
<text x="42.9" y="107.4">1</text>
<text x="42.9" y="126.4">0</text>
<text x="42.9" y="129.4">1</text>
<text x="66.4" y="158.4">0</text>
<text x="66.4" y="161.5">1</text>
<text x="110.9" y="165.4">&quot;0&quot;</text>
<text x="114.9" y="166.4">0</text>
<text x="110.8" y="172.4">&quot;1&quot;</text>
<text x="114.9" y="173.4">0</text>
<text x="114.9" y="169.4">1</text>
<text x="111" y="175.4">&quot;0&quot;</text>
<text x="114.9" y="176.4">1</text>
<text x="66.4" y="188.4">0</text>
<text x="66.4" y="191.4">1</text>
<text x="110.9" y="195.4">&quot;0&quot;</text>
<text x="114.9" y="196.4">0</text>
<text x="110.9" y="202.4">&quot;1&quot;</text>
<text x="114.9" y="203.4">0</text>
<text x="114.9" y="199.4">1</text>
<text x="111" y="205.4">&quot;0&quot;</text>
<text x="114.9" y="206.4">1</text>
</g>
</svg>
